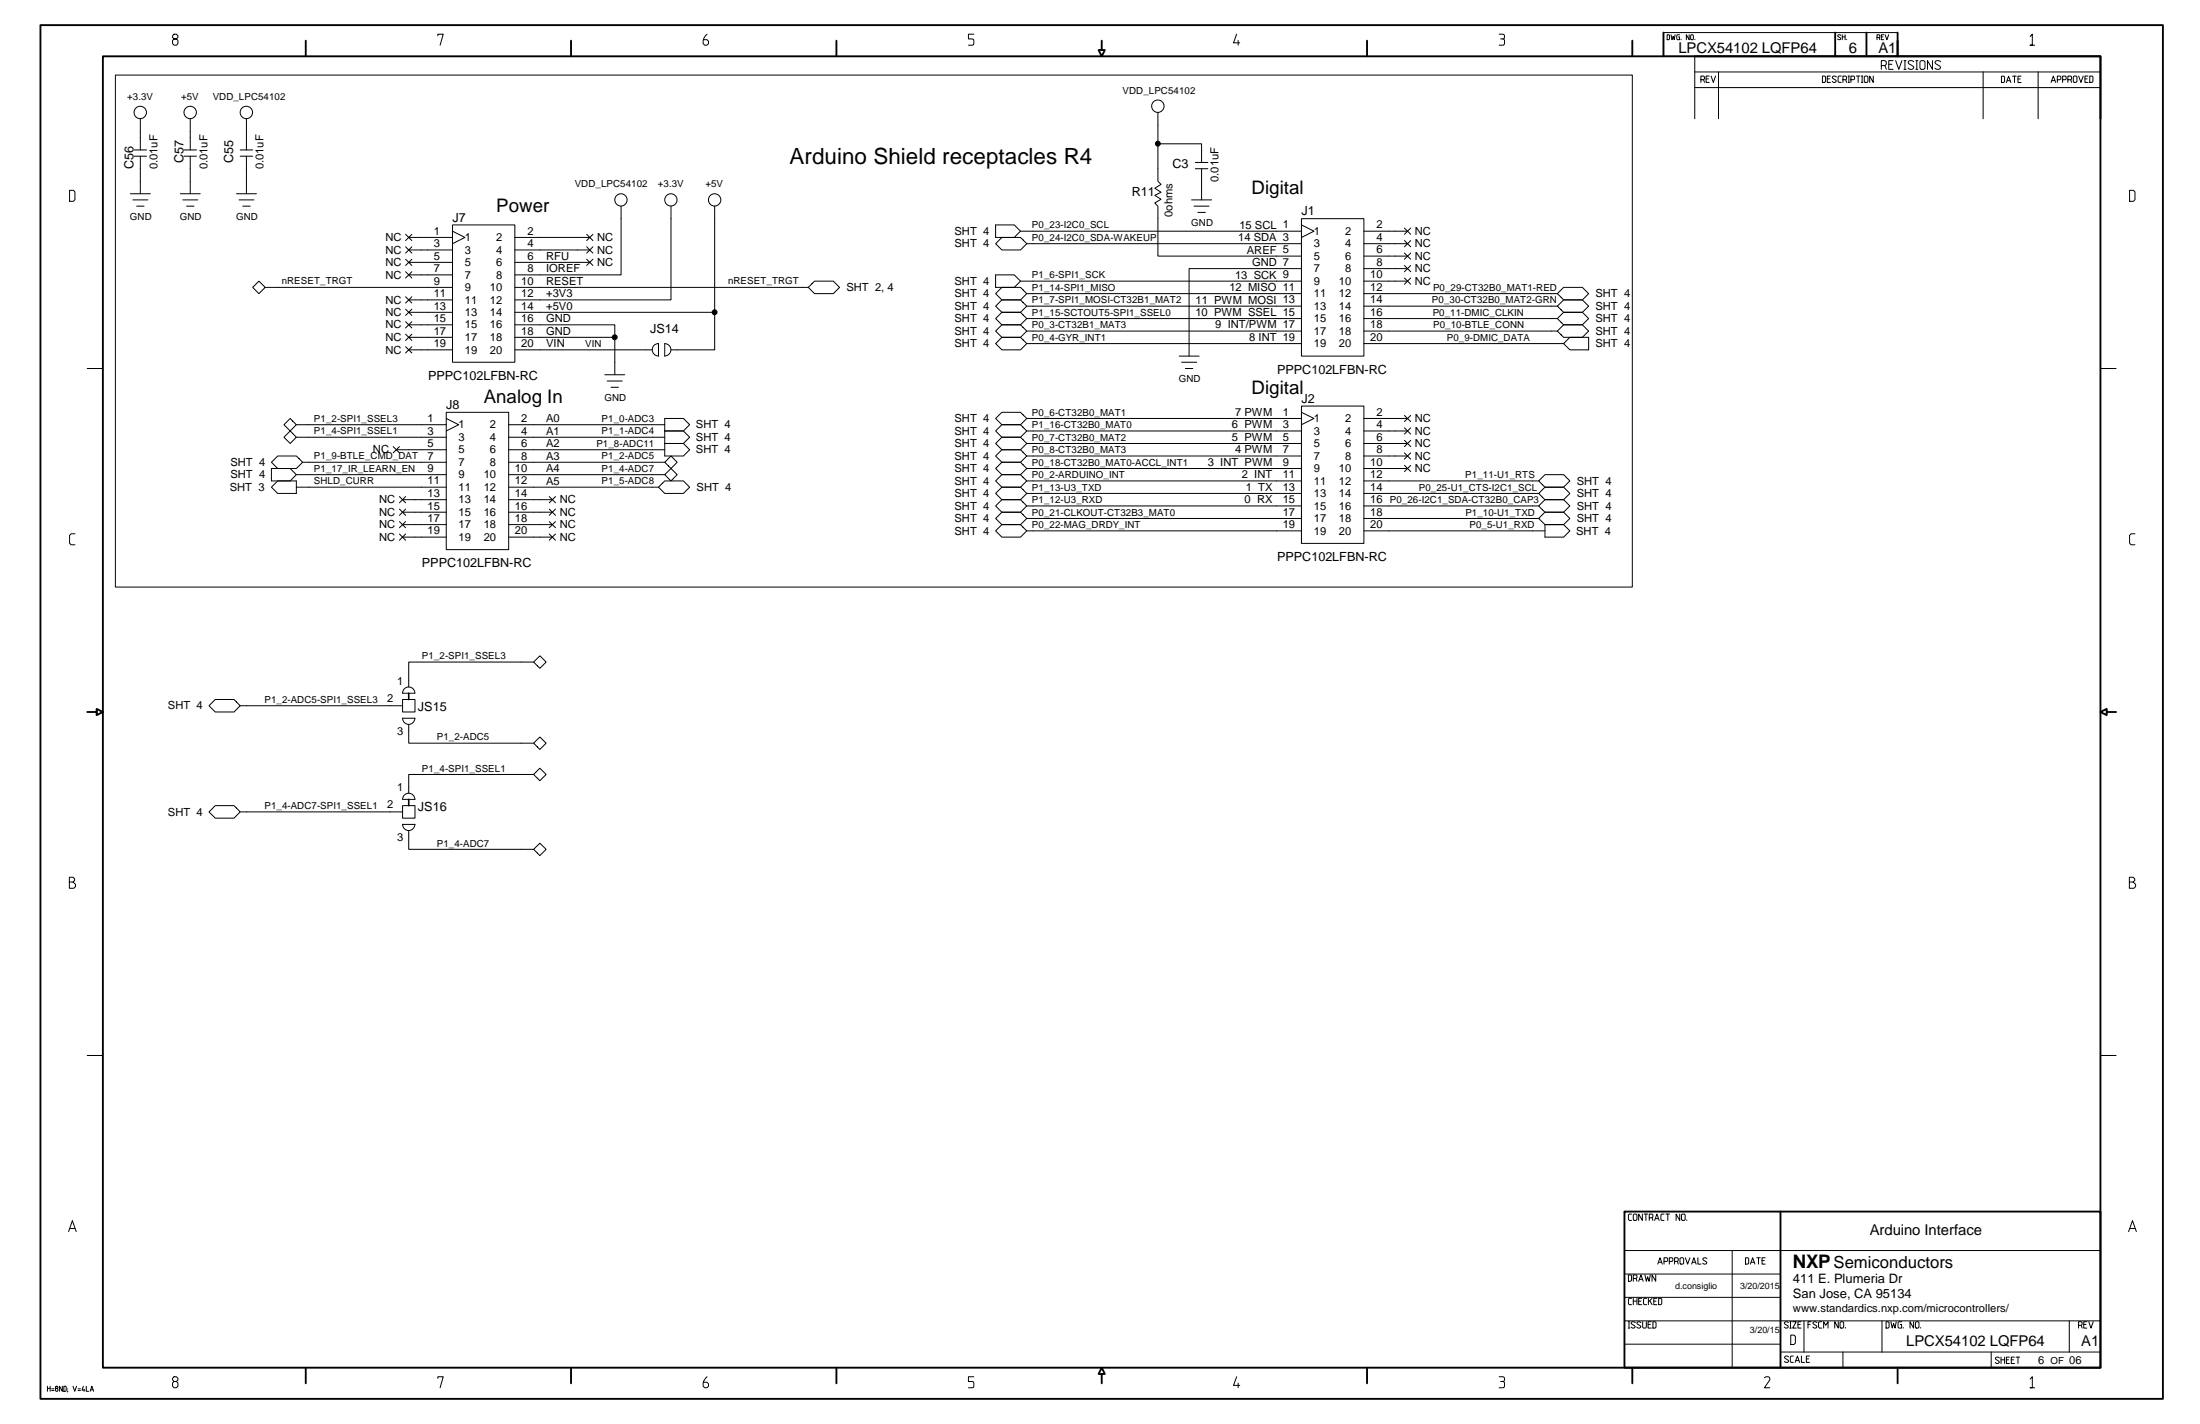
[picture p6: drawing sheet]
<svg xmlns="http://www.w3.org/2000/svg" width="432mm" height="279mm" viewBox="0 0 432 279" stroke-linecap="round" stroke-linejoin="round" font-family="sans-serif">
<g fill="none" stroke="#000" stroke-width=".2">
<path d="M22.6 14.7h297.8v100.5h-297.8zM34.2 6.7l-.3 .3v.3l.3 .3h.4l.3 .3v.7l-.3 .3h-.4l-.3-.3v-.7l.3-.3h.4l.3-.3v-.3l-.3-.3zM85.9 7v-.3h1.1l-.6 2.2M138.8 6.7a1.99 1.99 0 0 0-.8 1.9l.3 .3h.5l.3-.3v-.5l-.3-.3h-.6M191.1 6.7h-1v.9h.7l.3 .3v.9l-1 .1M242.7 6.7l-.6 1.7h1.2M243 7.9v1M294.2 6.7h.8a.55 .55 0 0 1 .2 .9h-.2M294.5 7.6l.7 .1 .1 .9-.3 .3h-.8M327.2 6.8h.4l.1 .2v.6l-.1 .2h-.4zM328 6.8l.2 1 .2-.7 .2 .7 .2-1M329.6 6.8h-.4l-.1 .2v.6l.1 .2h.4v-.6h-.2"/>
<path d="M329.9 7.7v.1M331.5 6.8v1l-.5-1v1M331.9 6.8l.5 .2v.6l-.2 .2h-.3l-.1-.2zM332.6 11v12.3M332.6 17.2h79.7M332.6 14.1h79.7M332.7 7.7v.1M333.8 15.6h.6l.1-.1v-.4l-.1-.2h-.6v1.3M334.4 15.6l.1 .6M334.9 15.5h.4M335.5 14.9h-.6v1.3h.6M335.9 14.9l.4 1.3 .4-1.3"/>
<path d="M337.3 14.1v9.2M357.7 14.9h.4l.2 .2v.9l-.2 .2h-.4zM358.6 15.5h.5M359.3 14.9h-.7v1.3h.7M360.4 15.1a.47 .47 0 0 0-.8 .1l.8 .7-.2 .3-.6-.2M361.3 7l-.2-.2-.4 .1v.3l.6 .4-.2 .2-.4-.2M361.4 14.9h-.5l-.1 .2v.9l.1 .2h.5M361.6 7.2h.5M361.6 6.8v1M361.7 15.6h.6l.1-.1v-.4l-.1-.2h-.6v1.3M362.1 6.8v1M362.3 15.6l.1 .6"/>
<path d="M362.4 7.7v.1M362.7 16.2h.3M362.7 14.9h.3M362.9 14.9v1.3M363.3 15.6h.5l.2-.1v-.4l-.2-.2h-.5v1.3M364.3 14.9h.8M364.7 14.9v1.3M365.3 16.2h.3M365.3 14.9h.3M365.5 14.9v1.3M366.1 14.9h.4l.1 .2v.9l-.1 .2h-.4l-.2-.2v-.9zM367.7 14.9v1.3l-.7-1.3v1.3"/>
<path d="M368.4 7.4l.6-.2-.2-.4h-.4v1M368.8 7.4l.2 .4M369.3 12.9h.7l.2-.3v-.5l-.2-.2h-.7v1.7M369.3 7.2h.3M369.7 6.8h-.4v1h.4M370 12.9l.2 .7M370 6.8l.4 1 .3-1M370.7 12.6h.6M371.6 11.9h-.9v1.7h.9M372.1 11.9l.6 1.7 .6-1.7M372.4 6.4h-45.9v4.6h45.9M373.7 13.6h.4"/>
<path d="M373.7 11.9h.4M373.9 11.9v1.7M375.6 12.1a.67 .67 0 0 0-1.1 .2l.1 .2 .9 .5 .1 .2-.1 .3a.7 .7 0 0 1-1-.1M376 13.6h.4M376 11.9h.4M376.2 11.9v1.7M376.8 12.1l.3-.2h.5l.2 .2v1.3l-.2 .2h-.5l-.3-.2zM379.3 11.9v1.7l-1-1.7v1.7M380.9 12.1a.65 .65 0 0 0-1.1 .2l.1 .2 .9 .5 .1 .2-.1 .3a.7 .7 0 0 1-1-.1M389.2 14.1v9.2M392.8 14.9h.5l.1 .2v.9l-.1 .2h-.5zM393.8 16.2l.4-1.3 .5 1.3"/>
<path d="M394 15.8h.5M395 14.9h.7M395.4 14.9v1.3M396.1 15.5h.4M396.7 14.9h-.6v1.3h.6M398.5 7.2l.4-.5v2.2h-.4h.9M400 14.1v9.2M402.6 16.2l.4-1.3 .5 1.3M402.7 15.8h.6M403.8 15.6h.5l.2-.1v-.4l-.2-.2h-.5v1.3M404.8 15.6h.6l.1-.1v-.4l-.1-.2h-.6v1.3M405.9 15.6h.5l.2-.1v-.4l-.2-.2h-.5v1.3"/>
<path d="M406.4 15.6l.2 .6M407.1 14.9h.4l.1 .2v.9l-.1 .2h-.4l-.2-.2v-.9zM408 14.9l.4 1.3 .5-1.3M409.2 15.5h.5M409.8 14.9h-.6v1.3h.6M410.2 14.9h.4l.2 .2v.9l-.2 .2h-.4zM13.7 37.3h.7l.3 .4v1.5l-.3 .3h-.7zM25.6 38h3.9M26.1 39.2h2.9M26.3 29.4h2.5M26.3 30.6h2.5M27.5 30.6v7.4"/>
<path d="M27.5 23.3v6.1M35.4 38h3.9M35.9 39.2h2.9M36.1 29.4h2.5M36.1 30.6h2.5M37.3 30.6v7.4M37.3 23.3v6.1M46.4 38h3.9M46.9 39.2h2.9M47.1 30.6h2.5M47.1 29.4h2.5M48.4 23.3v6.1"/>
<path d="M48.4 30.6v7.4M227.3 28.2h8.5v3.7M227.3 22.1v13.5l.6 .6-1.2 .7 1.2 .8-1.2 .6 1.2 .8-1.2 .7 .6 .6v9.8h28.1M233.9 39.2h3.9M234.6 33.1h2.5M234.6 31.9h2.5M235.8 33.1v6.1M418 37.3h.7l.3 .4v1.5l-.3 .3h-.7zM26.8 40.4h1.5M36.6 40.4h1.5M47.6 40.4h1.5M49.6 56.4l1.2-1.2 1.2 1.2-1.2 1.2z"/>
<path d="M52 56.4h36.8M79.6 46l1.2 1.2M79.6 48.4l1.2 1.3M79.6 50.9l1.2 1.2M79.6 53.3l1.2 1.2M79.6 58.2l1.2 1.3M80.2 51.5h8.6M80.2 46.6h8.6M80.2 49h8.6M80.2 53.9h8.6M80.2 58.8h8.6M80.8 46l-1.2 1.2"/>
<path d="M80.8 48.4l-1.2 1.3M80.8 50.9l-1.2 1.2M80.8 53.3l-1.2 1.2M80.8 58.2l-1.2 1.3M88.8 44.1h12.2v27h-12.2zM88.8 45.4l2.4 1.2-2.4 1.2M115.1 50.9l1.3 1.2M115.1 48.4l1.3 1.3M115.1 46l1.3 1.2M115.8 51.5h-14.8M115.8 49h-14.8M115.8 46.6h-14.8"/>
<path d="M116.4 50.9l-1.3 1.2M116.4 48.4l-1.3 1.3M116.4 46l-1.3 1.2M121.9 40.4v13.5h-20.9M131.7 40.4v18.4h-30.7M140.3 40.4v28.2h-8.6M158.6 56.4h-57.6M159.9 55.2h3.7l1.2 1.2-1.2 1.2h-3.7l-1.3-1.2zM195.4 44.1h3.7l1.2 1.3-1.2 1.2h-3.7zM195.4 53.9h3.7l1.2 1.3-1.2 1.2h-3.7zM196.6 56.4h3.7l1.2 1.2-1.2 1.2h-3.7l-1.2-1.2zM196.6 58.8h3.7l1.2 1.3-1.2 1.2h-3.7l-1.2-1.2z"/>
<path d="M196.6 46.6h3.7l1.2 1.2-1.2 1.2h-3.7l-1.2-1.2zM200.3 55.2h55.1M200.3 45.4h55.1M201.5 57.6h53.9M201.5 47.8h53.9M234.4 40.4h2.9M235.1 41.7h1.5M255.4 42.9h12.3v27h-12.3zM255.4 44.1l2.5 1.3-2.5 1.2M255.4 52.7h-22v17.2M267.7 57.6h38M275.7 44.7l1.2 1.3"/>
<path d="M275.7 47.2l1.2 1.2M275.7 49.7l1.2 1.2M275.7 52.1l1.2 1.2M275.7 54.5l1.2 1.3M276.3 55.2h-8.6M276.3 45.4h-8.6M276.3 47.8h-8.6M276.3 50.2h-8.6M276.3 52.7h-8.6M276.9 44.7l-1.2 1.3M276.9 47.2l-1.2 1.2M276.9 49.7l-1.2 1.2"/>
<path d="M276.9 52.1l-1.2 1.2M276.9 54.5l-1.2 1.3M306.9 56.4h3.7l1.2 1.2-1.2 1.2h-3.7l-1.2-1.2zM306.9 58.8h3.7l1.2 1.3-1.2 1.2h-3.7l-1.2-1.2zM17.1 72.3h3.1M79.6 60.7l1.2 1.2M79.6 63.1l1.2 1.2M79.6 65.6l1.2 1.2M79.6 68l1.2 1.3M80.2 66.2h8.6M80.2 63.7h8.6M80.2 68.6h8.6"/>
<path d="M80.8 60.7l-1.2 1.2M80.8 63.1l-1.2 1.2M80.8 65.6l-1.2 1.2M80.8 68l-1.2 1.3M88.8 61.3h-8.6M101 63.7h19.7v9.8M101 61.3h39.3M118.7 73.5h3.9M119.2 74.8h2.9M119.9 76h1.5M120.7 66.2h-19.7M128 68.6h-27"/>
<path d="M128.2 67.9l.6-.4 .4-.1v2.5a1.22 1.22 0 0 1-1-2zM130.5 67.4a1.22 1.22 0 0 1 1.2 1.2 1.22 1.22 0 0 1-1.2 1.2zM196.6 63.7h3.7l1.2 1.3-1.2 1.2h-3.7l-1.2-1.2zM196.6 66.2h3.7l1.2 1.2-1.2 1.2h-3.7l-1.2-1.2zM196.6 61.3h3.7l1.2 1.2-1.2 1.2h-3.7l-1.2-1.2zM201.5 60.1h53.9M201.5 62.5h53.9M201.5 65h53.9M201.5 67.4h53.9M231.4 69.9h4M231.9 71.1h3M232.6 72.3h1.5"/>
<path d="M255.4 79.7h12.3v26.9h-12.3zM267.7 60.1h38M305.7 62.5h-38M305.7 65h-38M306.9 67.4l1.2-1.2h3.7v2.4h-3.7zM306.9 61.3h3.7l1.2 1.2-1.2 1.2h-3.7l-1.2-1.2zM306.9 63.7h3.7l1.2 1.3-1.2 1.2h-3.7l-1.2-1.2zM306.9 67.4h-39.2M412.3 72.3h3M53.3 91.9h3.7l1.2 1.2-1.2 1.3h-3.7zM53.3 90.7l1.2-1.2h3.7l1.2 1.2-1.2 1.2h-3.7zM54.5 94.4h3.7v2.4h-3.7l-1.2-1.2z"/>
<path d="M55.7 83.3l1.3-1.2 1.2 1.2-1.2 1.3zM55.7 85.8l1.3-1.2 1.2 1.2-1.2 1.2zM77.2 87.6l1.2 1.3M78.4 99.9l1.2 1.2M78.4 97.4l1.2 1.3M78.4 87.6l-1.2 1.3M79 98h8.6M79.6 99.9l-1.2 1.2M79.6 97.4l-1.2 1.3M87.6 80.9h12.2v26.9h-12.2zM87.6 82.1l2.4 1.2-2.4 1.3M87.6 95.6h-29.4"/>
<path d="M87.6 88.2h-9.8M87.6 93.1h-29.4M87.6 83.3h-29.4M87.6 85.8h-29.4M87.6 90.7h-28.2M99.8 88.2h30.7M99.8 83.3h30.7M99.8 85.8h30.7M99.8 95.6h29.4M99.8 98h8.6M107.8 99.9l1.2 1.2M107.8 97.4l1.2 1.3"/>
<path d="M109 99.9l-1.2 1.2M109 97.4l-1.2 1.3M130.5 94.4h3.6l1.3 1.2-1.3 1.2h-3.6l-1.3-1.2zM130.5 82.1h3.6l1.3 1.2-1.3 1.3h-3.6h3.6l1.3 1.2-1.3 1.2h-3.6h3.6l1.3 1.2-1.3 1.3h-3.6zM130.5 93.1h-30.7M130.5 90.7h-30.7M130.5 93.1l1.2-1.2 1.2 1.2-1.2 1.3zM131.7 89.5l1.2 1.2-1.2 1.2-1.2-1.2zM195.4 82.1l1.2-1.2h3.7l1.2 1.2-1.2 1.2h-3.7zM196.6 85.8h3.7l1.2 1.2-1.2 1.2h-3.7l-1.2-1.2zM196.6 83.3h3.7l1.2 1.3-1.2 1.2h-3.7l-1.2-1.2zM196.6 88.2h3.7l1.2 1.3-1.2 1.2h-3.7l-1.2-1.2z"/>
<path d="M196.6 93.1h3.7l1.2 1.3-1.2 1.2h-3.7l-1.2-1.2zM196.6 90.7h3.7l1.2 1.2-1.2 1.2h-3.7l-1.2-1.2zM196.6 98h3.7l1.2 1.3-1.2 1.2h-3.7l-1.2-1.2zM196.6 95.6h3.7l1.2 1.2-1.2 1.2h-3.7l-1.2-1.2zM201.5 94.4h53.9M201.5 96.8h53.9M201.5 99.3h53.9M255.4 80.9l2.5 1.2-2.5 1.2M255.4 91.9h-53.9M255.4 84.6h-53.9M255.4 87h-53.9M255.4 82.1h-53.9"/>
<path d="M255.4 89.5h-53.9M267.7 91.9h8.6M267.7 84.6h8.6M267.7 87h8.6M267.7 82.1h8.6M267.7 89.5h8.6M267.7 94.4h34.3M267.7 96.8h34.3M267.7 99.3h34.3M275.7 83.9l1.2 1.3M275.7 86.4l1.2 1.2M275.7 88.9l1.2 1.2"/>
<path d="M275.7 91.3l1.2 1.2M275.7 81.5l1.2 1.2M276.9 83.9l-1.2 1.3M276.9 86.4l-1.2 1.2M276.9 88.9l-1.2 1.2M276.9 91.3l-1.2 1.2M276.9 81.5l-1.2 1.2M302 96.8l1.2-1.2h3.7l1.2 1.2-1.2 1.2h-3.7zM302 99.3l1.2-1.3h3.7l1.2 1.3-1.2 1.2h-3.7zM302 94.4l1.2-1.3h3.7l1.2 1.3-1.2 1.2h-3.7zM14.7 104.7h-.8l-.2 .4v1.5l.2 .3h.8M78.4 102.3l1.2 1.2"/>
<path d="M78.4 104.8l1.2 1.2M79 100.5h8.6M79 102.9h8.6M79 105.4h8.6M79.6 102.3l-1.2 1.2M79.6 104.8l-1.2 1.2M99.8 100.5h8.6M99.8 102.9h8.6M99.8 105.4h8.6M107.8 102.3l1.2 1.2M107.8 104.8l1.2 1.2M109 102.3l-1.2 1.2"/>
<path d="M109 104.8l-1.2 1.2M196.6 100.5h3.7l1.2 1.2-1.2 1.2h-3.7l-1.2-1.2zM196.6 102.9h3.7l1.2 1.3-1.2 1.2h-3.7l-1.2-1.2zM255.4 101.7h-53.9M255.4 104.2h-53.9M267.7 101.7h34.3M267.7 104.2h35.5M302.7 101l.5-.5h3.7l1.2 1.2-1.2 1.2h-3.7l-1.2-1.2zM303.2 102.9h3.7l1.2 1.3-1.2 1.2h-3.7zM419 104.7h-.7l-.3 .4v1.5l.3 .3h.7M41 138.5l1.2-1.3h3.7l1.2 1.3-1.2 1.2h-3.7zM47.1 138.5h31.9"/>
<path d="M79 137.2h2.4v2.5h-2.4zM81.4 136a1.21 1.21 0 0 0-1.2-1.2 1.21 1.21 0 0 0-1.2 1.2h2.4M104.7 129.9h-24.5v4.9M106 128.7l1.2 1.2-1.2 1.2-1.3-1.2zM41 159.3l1.2-1.2h3.7l1.2 1.2-1.2 1.2h-3.7zM47.1 159.3h31.9M79 158.1h2.4v2.4h-2.4zM80.2 142.2v3.6h24.5M81.4 156.8a1.21 1.21 0 0 0-1.2-1.2 1.21 1.21 0 0 0-1.2 1.2h2.4M81.4 140.9a1.21 1.21 0 0 1-1.2 1.2 1.21 1.21 0 0 1-1.2-1.2h2.4M104.7 152h-24.5v3.6M104.7 145.8l1.3-1.2 1.2 1.2-1.2 1.2z"/>
<path d="M106 150.7l1.2 1.3-1.2 1.2-1.3-1.2zM13.6 173.1h.8l.2-.4v-.3l-.2-.3h-.8v2.2h.9l.3-.4v-.4l-.4-.4M79 161.8h2.4M79 161.7a1.21 1.21 0 0 0 1.2 1.3 1.21 1.21 0 0 0 1.2-1.3M80.2 163v3.6h24.5M104.7 166.6l1.3-1.2 1.2 1.2-1.2 1.3zM417.9 173.1h.8l.3-.4v-.3l-.3-.3h-.8v2.2h.9l.4-.4v-.4l-.5-.4M17.1 207.1h3.1M412.3 207.1h3M320.2 238.2h-.4l-.2 .2v.9l.2 .2h.4M320.7 238.2h.4l.2 .2v.9l-.2 .2h-.4l-.1-.2v-.9zM322.3 238.2v1.3l-.7-1.3v1.3"/>
<path d="M322.7 238.2h.7M323 238.2v1.3M323.7 238.9h.6l.1-.2v-.3l-.1-.2h-.6v1.3M324.3 238.9l.1 .6M324.8 239.5l.4-1.3 .4 1.3M324.9 239.1h.6M326.6 238.2h-.4l-.2 .2v.9l.2 .2h.4M327 238.2h.7M327.3 238.2v1.3M329.7 238.2v1.3l-.7-1.3v1.3M330.2 238.2h.4l.2 .2v.9l-.2 .2h-.4l-.2-.2v-.9zM331.1 239.4v.1"/>
<path d="M13.5 241.7l.7-2.2 .8 2.2M13.7 241h1M318.8 245.4h93.5M318.8 254.6h30.7M318.8 250h30.7M318.8 259.2h93.5M319.6 259.3h.3M319.6 250.1h.5l.1 .2v.9l-.1 .2h-.5zM319.7 259.3v1.3M320.2 254.7h-.4l-.2 .2v.9l.2 .2h.4M320.6 250.8h.5l.2-.1v-.4l-.2-.2h-.5v1.3M320.6 254.7v1.3"/>
<path d="M320.6 255.3h.7M321 259.5a.49 .49 0 0 0-.9 .1l.7 .5 .2 .2-.2 .2a.49 .49 0 0 1-.7-.1M321.1 250.8l.2 .6M321.3 254.7v1.3M321.6 251.4l.5-1.3 .4 1.3M321.6 255.3h.5M321.8 251h.5M322.1 259.5a.47 .47 0 0 0-.8 .1l.8 .7-.3 .3-.5-.2M322.2 254.7h-.6v1.3h.6M322.4 259.3v1.1l.2 .2h.4l.1-.2v-1.1M322.9 250.1l.2 1.3 .3-.9 .3 .9 .2-1.3M323.2 254.7h-.5l-.1 .2v.9l.1 .2h.5"/>
<path d="M323.5 259.9h.4M323.5 254.7v1.3M323.8 255.2l.5 .8M324.1 259.3h-.6v1.3h.6M324.3 254.7l-.8 .8M324.4 259.3h.5l.1 .2v.9l-.1 .2h-.5zM324.6 255.3h.4M325 250.1v1.3l-.7-1.3v1.3M325.2 254.7h-.6v1.3h.6M325.4 248l.4-1.2 .5 1.2M325.5 247.7h.6M325.5 254.7h.5l.2 .2v.9l-.2 .2h-.5z"/>
<path d="M326.6 247.5h.6l.1-.2v-.3l-.1-.2h-.6v1.2M327.6 247.5h.6l.1-.2v-.3l-.1-.2h-.6v1.2M328.7 247.5h.5l.2-.2v-.3l-.2-.2h-.5v1.2M329.2 247.5l.2 .5M329.9 246.8h.4l.2 .2v.8l-.2 .2h-.4l-.2-.2v-.8zM330.8 246.8l.4 1.2 .5-1.2M332 248l.5-1.2 .4 1.2M332.2 247.7h.5M333.2 246.8v1.2h.7M335 247a.47 .47 0 0 0-.8 .1l.8 .7a.45 .45 0 0 1-.4 .3 .45 .45 0 0 1-.4-.3M340 245.4v23M342.6 246.8h.4l.2 .2v.8l-.2 .2h-.4z"/>
<path d="M343.6 248l.4-1.2 .4 1.2M343.7 247.7h.6M344.8 246.8h.7M345.1 246.8v1.2M345.8 247.3h.5M346.5 246.8h-.7v1.2h.7M351 259.5a.47 .47 0 0 0-.8 .1l.7 .5v.4a.49 .49 0 0 1-.7-.1M351.3 259.3h.3M351.4 259.3v1.3M351.9 259.3h.7l-.7 1.3h.7M352.9 259.9h.4M353.5 259.3h-.6v1.3h.6"/>
<path d="M354.1 259.2v6.1M354.9 259.9h.4M355.5 259.3h-.6v1.3M356.6 259.5a.47 .47 0 0 0-.8 .1l.7 .5v.4a.49 .49 0 0 1-.7-.1M357.5 259.3h-.4l-.2 .2v.9l.2 .2h.4M360.8 259.3v1.3l-.7-1.3v1.3M361.1 259.5l.2-.2h.4l.2 .2v.9l-.2 .2h-.4l-.2-.2zM369.4 259.2v6.1M370.2 259.3h.4l.2 .2v.9l-.2 .2h-.4zM371.1 259.3l.3 1.3 .3-.9 .2 .9 .3-1.3M373.2 259.3h-.5l-.2 .2v.9l.2 .2h.5v-.7h-.2M375.6 259.3v1.3l-.7-1.3v1.3"/>
<path d="M376.1 259.3h.4l.1 .2v.9l-.1 .2h-.4l-.2-.2v-.9zM406.1 259.2v6.1M409 259.9h.4M409.6 259.3h-.6v1.3h.6M410 259.3l.4 1.3 .4-1.3M417.8 241.7l.7-2.2 .8 2.2M418.1 241h.9M9.3 272v1M9.3 272.4h.5M9.8 272v1M10.1 272.8h.5M10.1 272.5h.5"/>
<path d="M11 272l-.1 .3 .5 .3-.2 .4-.3-.2v-.2l.5-.3-.2-.3zM12.2 272v1l-.5-1v1M12.5 272h.4l.1 .1v.7l-.1 .2h-.4zM13.3 272.9l-.1 .2M13.3 272.5v.1M14.3 272l.4 1 .3-1M15.3 272.8h.5M15.3 272.5h.5M16.4 272l-.3 .8h.5M16.5 272.6v.4M16.9 272v1h.5M17.7 273l.3-1 .4 1"/>
<path d="M17.8 272.7h.4M34.2 270.1l-.3 .3v.3l.3 .4h.4l.3 .3v.6l-.3 .3h-.4l-.3-.3v-.6l.3-.3h.4l.3-.4v-.3l-.3-.3zM85.9 270.4v-.3h1.1l-.6 2.2M138.8 270.1a1.99 1.99 0 0 0-.8 1.9l.3 .3h.5l.3-.3v-.5l-.3-.3h-.6M191.1 270.1h-1v1h.7l.3 .3v.8l-1 .1M242.7 270.1l-.6 1.7h1.2M243 271.4v.9M294.2 270.1h.8a.55 .55 0 0 1 .2 .9l-.2 .1M294.5 271.1l.7 .1 .1 .8-.3 .3h-.8M318.8 263.7h30.7M319.6 260.6h.3M346.3 270.3l.3-.2h.5l.3 .3v.3l-1.1 1.6h1.1"/>
<path d="M349.5 265.3h62.8M351 266.2a.47 .47 0 0 0-.8 .1l.8 .6v.3a.51 .51 0 0 1-.8-.1M351.3 260.6h.3M351.5 262h.6l.3 .2v1.3l-.3 .3h-.6zM352 266.1h-.4l-.2 .1v.9l.2 .2h.4M352.3 267.3l.5-1.2 .4 1.2M352.5 267h.5M353.6 266.1v1.2h.6M354.5 266.6h.5M355.2 266.1h-.7v1.2h.7M357.9 260.6v-1.3l.5 .7 .4-.7v1.3M361.7 265.3v3.1"/>
<path d="M362.2 260.5v.1M373.6 260.5v.1M377 260.5v.1M390.8 265.3v3.1M392.4 266.4l-.2-.1-.5 .1v.3l.7 .6-.2 .2h-.3l-.3-.2M392.7 266.3v1.2M392.7 266.8h.7M393.4 266.3v1.2M393.8 266.8h.4M394.4 266.3h-.6v1.2h.6M394.8 266.8h.4M395.4 266.3h-.6v1.2h.6"/>
<path d="M395.7 266.3h.7M396.1 266.3v1.2M398.5 270.6l.4-.5v2.2h-.4h.9M408 260h.5l.2-.1v-.4l-.2-.2h-.5v1.3M408.5 260l.2 .6"/>
<circle cx="27.5" cy="22.1" r="1.22"/>
<circle cx="37.3" cy="22.1" r="1.22"/>
<circle cx="48.4" cy="22.1" r="1.22"/>
<circle cx="121.9" cy="39.2" r="1.21"/>
<circle cx="131.7" cy="39.2" r="1.21"/>
<circle cx="140.3" cy="39.2" r="1.21"/>
<circle cx="227.3" cy="20.8" r="1.22"/>
</g>
<g fill="#000" stroke="#000" stroke-width=".2">
<circle cx="227.2" cy="28.2" r=".48"/>
<circle cx="120.7" cy="66.2" r=".48"/>
<circle cx="140.3" cy="61.3" r=".48"/>
</g>
<g fill="none" stroke="#000" stroke-width=".37">
<path d="M7.9 4.9h416.6v269.6h-416.6zM20.2 11h392.1v257.4h-392.1zM60 8v3M112.1 8v3M164.2 8v3M216.2 8v1.8h-.6l.6 1.2 .7-1.2h-.7M268.3 8v3M320.4 8v3M326.5 6.4v4.6M332.6 11h79.7v12.3M360.2 6.4v4.6M366.3 6.4v4.6"/>
<path d="M372.4 6.4v4.6M17.1 139.7h1.9v.6l1.2-.6-1.2-.6v.6M413.5 139.7v.6l-1.2-.6 1.2-.6v.6h1.8M318.8 237.7h93.5v30.7h-93.5zM349.5 237.7v30.7M60 268.4v3M112.1 268.4v3M164.2 268.4v3M216.2 269.6h-.6l.6-1.2 .7 1.2h-.7v1.8M268.3 268.4v3M320.4 268.4v3M372.4 268.4v3"/>
</g>
<path d="M80.2 136v1.2M80.2 156.8v1.3" fill="none" stroke="#000" stroke-width=".32"/>
<text font-size="4.4" x="155" y="32.2">Arduino Shield receptacles R4</text>
<g font-size="3.7">
<text x="97.4" y="41.7">Power</text>
<text x="245.6" y="38">Digital</text>
<text x="245.6" y="77.2">Digital</text>
<text x="94.9" y="79">Analog In</text>
<text x="351.9" y="248.7">NXP</text>
</g>
<text font-size="3.3" x="359.9" y="248.7">Semiconductors</text>
<g font-size="2.9">
<text x="329.4" y="10.5">LPCX54102 LQFP64</text>
<text x="362.9" y="10.5">6</text>
<text x="368.7" y="10.5">A1</text>
<text x="367" y="242.3">Arduino Interface</text>
<text x="374.1" y="264.1">LPCX54102 LQFP64</text>
<text x="408.5" y="264.1">A1</text>
</g>
<g font-size="2.5">
<text x="26.2" y="33.2" transform="rotate(-90 26.2 33.2)">C56</text>
<text x="36" y="32" transform="rotate(-90 36 32)">C57</text>
<text x="45.8" y="32" transform="rotate(-90 45.8 32)">C55</text>
<text x="230.1" y="32.9">C3</text>
<text x="222.1" y="38.4">R11</text>
<text x="88.8" y="43.5">J7</text>
<text x="255.4" y="42.3">J1</text>
<text x="127.6" y="65.3">JS14</text>
<text x="84" y="74.5">PPPC102LFBN-RC</text>
<text x="250.7" y="73.3">PPPC102LFBN-RC</text>
<text x="87.6" y="80.2">J8</text>
<text x="255.4" y="79">J2</text>
<text x="82.8" y="111.3">PPPC102LFBN-RC</text>
<text x="250.7" y="110.1">PPPC102LFBN-RC</text>
<text x="82" y="139.6">JS15</text>
<text x="82" y="159.2">JS16</text>
<text x="351.9" y="251.7">411 E. Plumeria Dr</text>
<text x="351.9" y="254.7">San Jose, CA 95134</text>
</g>
<g font-size="2.2">
<text x="30.9" y="33.3" transform="rotate(-90 30.9 33.3)">0.01uF</text>
<text x="40.7" y="33.3" transform="rotate(-90 40.7 33.3)">0.01uF</text>
<text x="51.7" y="33.3" transform="rotate(-90 51.7 33.3)">0.01uF</text>
<text x="239.2" y="35.7" transform="rotate(-90 239.2 35.7)">0.01uF</text>
<text x="75.6" y="47.3">NC</text>
<text x="85.1" y="46.1">1</text>
<text x="91.2" y="47.3">1</text>
<text x="97.4" y="47.3">2</text>
<text x="103.5" y="46.1">2</text>
<text x="117.2" y="47.3">NC</text>
<text x="187.3" y="46.1">SHT 4</text>
<text x="230.1" y="42.5" transform="rotate(-90 230.1 42.5)">0ohms</text>
<text x="243" y="47.3">14 SDA 3</text>
<text x="243.2" y="44.9">15 SCL 1</text>
<text x="257.9" y="46.1">1</text>
<text x="264" y="46.1">2</text>
<text x="270.1" y="44.8">2</text>
<text x="270.1" y="47.3">4</text>
<text x="277.7" y="46.1">NC</text>
<text x="75.6" y="49.8">NC</text>
<text x="75.6" y="52.2">NC</text>
<text x="85.1" y="48.5">3</text>
<text x="85.1" y="50.9">5</text>
<text x="85.1" y="53.4">7</text>
<text x="91.2" y="49.8">3</text>
<text x="91.2" y="52.2">5</text>
<text x="97.4" y="49.8">4</text>
<text x="97.4" y="52.2">6</text>
<text x="103.5" y="48.5">4</text>
<text x="103.5" y="50.9">6</text>
<text x="103.5" y="53.4">8</text>
<text x="107.2" y="53.4">IOREF</text>
<text x="107.2" y="51">RFU</text>
<text x="117.2" y="52.2">NC</text>
<text x="117.2" y="49.8">NC</text>
<text x="187.3" y="48.5">SHT 4</text>
<text x="244.7" y="49.8">AREF 5</text>
<text x="245.7" y="52.2">GND 7</text>
<text x="257.9" y="48.5">3</text>
<text x="257.9" y="51">5</text>
<text x="257.9" y="53.4">7</text>
<text x="264" y="48.5">4</text>
<text x="264" y="51">6</text>
<text x="264" y="53.4">8</text>
<text x="270.1" y="49.7">6</text>
<text x="270.1" y="52.2">8</text>
<text x="277.7" y="48.5">NC</text>
<text x="277.7" y="51">NC</text>
<text x="277.7" y="53.4">NC</text>
<text x="75.6" y="54.7">NC</text>
<text x="75.6" y="59.6">NC</text>
<text x="85.1" y="55.9">9</text>
<text x="85.1" y="58.3">11</text>
<text x="91.2" y="57.1">9</text>
<text x="91.2" y="59.6">11</text>
<text x="91.2" y="54.7">7</text>
<text x="96.2" y="57.1">10</text>
<text x="96.2" y="59.6">12</text>
<text x="97.4" y="54.7">8</text>
<text x="102.3" y="58.3">12</text>
<text x="102.3" y="55.9">10</text>
<text x="107.2" y="58.3">+3V3</text>
<text x="107.2" y="55.9">RESET</text>
<text x="166.1" y="57.1">SHT 2, 4</text>
<text x="187.3" y="58.3">SHT 4</text>
<text x="187.3" y="55.9">SHT 4</text>
<text x="234.6" y="59.6">11 PWM MOSI 13</text>
<text x="241.3" y="57.1">12 MISO 11</text>
<text x="242.4" y="54.7">13 SCK 9</text>
<text x="257.9" y="55.9">9</text>
<text x="257.9" y="58.3">11</text>
<text x="262.8" y="55.9">10</text>
<text x="262.8" y="58.3">12</text>
<text x="268.9" y="57.1">12</text>
<text x="268.9" y="59.5">14</text>
<text x="268.9" y="54.6">10</text>
<text x="277.7" y="55.9">NC</text>
<text x="313.1" y="58.3">SHT 4</text>
<text x="75.6" y="62">NC</text>
<text x="75.6" y="64.5">NC</text>
<text x="85.1" y="60.7">13</text>
<text x="85.1" y="63.2">15</text>
<text x="85.1" y="65.7">17</text>
<text x="91.2" y="62">13</text>
<text x="91.2" y="64.5">15</text>
<text x="96.2" y="62">14</text>
<text x="96.2" y="64.5">16</text>
<text x="102.3" y="60.7">14</text>
<text x="102.3" y="63.2">16</text>
<text x="102.3" y="65.7">18</text>
<text x="107.2" y="65.7">GND</text>
<text x="107.2" y="63.2">GND</text>
<text x="107.2" y="60.8">+5V0</text>
<text x="187.3" y="60.8">SHT 4</text>
<text x="187.3" y="65.7">SHT 4</text>
<text x="187.3" y="63.2">SHT 4</text>
<text x="234.6" y="62">10 PWM SSEL 15</text>
<text x="238.5" y="64.5">9 INT/PWM 17</text>
<text x="257.9" y="60.8">13</text>
<text x="257.9" y="63.2">15</text>
<text x="257.9" y="65.7">17</text>
<text x="262.8" y="60.8">14</text>
<text x="262.8" y="63.2">16</text>
<text x="262.8" y="65.7">18</text>
<text x="268.9" y="62">16</text>
<text x="268.9" y="64.4">18</text>
<text x="313.1" y="63.2">SHT 4</text>
<text x="313.1" y="65.7">SHT 4</text>
<text x="313.1" y="60.8">SHT 4</text>
<text x="75.6" y="66.9">NC</text>
<text x="75.6" y="69.4">NC</text>
<text x="85.1" y="68.1">19</text>
<text x="91.2" y="66.9">17</text>
<text x="91.2" y="69.4">19</text>
<text x="96.2" y="66.9">18</text>
<text x="96.2" y="69.4">20</text>
<text x="102.3" y="68.1">20</text>
<text x="107.2" y="68.1">VIN</text>
<text x="187.3" y="68.1">SHT 4</text>
<text x="245.2" y="66.9">8 INT 19</text>
<text x="257.9" y="68.1">19</text>
<text x="262.8" y="68.1">20</text>
<text x="268.9" y="66.9">20</text>
<text x="313.1" y="68.1">SHT 4</text>
<text x="83.9" y="82.8">1</text>
<text x="102.3" y="82.8">2</text>
<text x="107.2" y="82.8">A0</text>
<text x="187.3" y="82.8">SHT 4</text>
<text x="242.4" y="81.6">7 PWM</text>
<text x="251.8" y="81.6">1</text>
<text x="257.9" y="82.8">1</text>
<text x="264" y="82.8">2</text>
<text x="270.1" y="81.6">2</text>
<text x="277.7" y="82.8">NC</text>
<text x="73.2" y="89">NC</text>
<text x="83.9" y="85.3">3</text>
<text x="83.9" y="87.7">5</text>
<text x="90" y="84.1">1</text>
<text x="90" y="86.5">3</text>
<text x="90" y="89">5</text>
<text x="96.2" y="84.1">2</text>
<text x="96.2" y="86.5">4</text>
<text x="96.2" y="89">6</text>
<text x="102.3" y="85.3">4</text>
<text x="102.3" y="87.7">6</text>
<text x="107.2" y="87.7">A2</text>
<text x="107.2" y="85.3">A1</text>
<text x="136.6" y="89">SHT 4</text>
<text x="136.6" y="84.1">SHT 4</text>
<text x="136.6" y="86.5">SHT 4</text>
<text x="187.3" y="87.7">SHT 4</text>
<text x="187.3" y="85.3">SHT 4</text>
<text x="241.8" y="84.1">6 PWM</text>
<text x="241.8" y="86.5">5 PWM</text>
<text x="242.4" y="89">4 PWM</text>
<text x="251.8" y="84">3</text>
<text x="251.8" y="86.5">5</text>
<text x="251.8" y="88.9">7</text>
<text x="257.9" y="85.3">3</text>
<text x="257.9" y="87.7">5</text>
<text x="264" y="85.3">4</text>
<text x="264" y="87.7">6</text>
<text x="270.1" y="84">4</text>
<text x="270.1" y="86.5">6</text>
<text x="270.1" y="88.9">8</text>
<text x="277.7" y="85.3">NC</text>
<text x="277.7" y="87.7">NC</text>
<text x="45.2" y="91.4">SHT 4</text>
<text x="45.2" y="93.9">SHT 4</text>
<text x="83.9" y="90.2">7</text>
<text x="83.9" y="92.6">9</text>
<text x="83.9" y="95.1">11</text>
<text x="90" y="93.9">9</text>
<text x="90" y="91.4">7</text>
<text x="94.9" y="93.9">10</text>
<text x="96.2" y="91.4">8</text>
<text x="101" y="95.1">12</text>
<text x="101" y="92.6">10</text>
<text x="102.3" y="90.2">8</text>
<text x="107.2" y="95.1">A5</text>
<text x="107.2" y="92.6">A4</text>
<text x="107.2" y="90.2">A3</text>
<text x="187.3" y="90.2">SHT 4</text>
<text x="187.3" y="95.1">SHT 4</text>
<text x="187.3" y="92.6">SHT 4</text>
<text x="237" y="91.4">3 INT PWM</text>
<text x="243.7" y="93.9">2 INT</text>
<text x="251.8" y="91.4">9</text>
<text x="251.8" y="93.8">11</text>
<text x="257.9" y="92.6">9</text>
<text x="257.9" y="95.1">11</text>
<text x="257.9" y="90.2">7</text>
<text x="262.8" y="92.6">10</text>
<text x="262.8" y="95.1">12</text>
<text x="264" y="90.2">8</text>
<text x="268.9" y="93.8">12</text>
<text x="268.9" y="91.4">10</text>
<text x="277.7" y="90.2">NC</text>
<text x="277.7" y="92.6">NC</text>
<text x="309.5" y="95.1">SHT 4</text>
<text x="45.1" y="96.3">SHT 3</text>
<text x="74.4" y="101.2">NC</text>
<text x="74.4" y="98.8">NC</text>
<text x="83.9" y="97.5">13</text>
<text x="83.9" y="100">15</text>
<text x="90" y="96.3">11</text>
<text x="90" y="98.8">13</text>
<text x="90" y="101.2">15</text>
<text x="94.9" y="96.3">12</text>
<text x="94.9" y="98.8">14</text>
<text x="94.9" y="101.2">16</text>
<text x="101" y="97.5">14</text>
<text x="101" y="100">16</text>
<text x="109.9" y="101.2">NC</text>
<text x="109.9" y="98.8">NC</text>
<text x="136.7" y="96.3">SHT 4</text>
<text x="187.3" y="100">SHT 4</text>
<text x="187.3" y="97.5">SHT 4</text>
<text x="244.3" y="98.8">0 RX</text>
<text x="244.5" y="96.3">1 TX</text>
<text x="251.8" y="96.3">13</text>
<text x="251.8" y="98.7">15</text>
<text x="251.8" y="101.2">17</text>
<text x="257.9" y="97.5">13</text>
<text x="257.9" y="100">15</text>
<text x="262.8" y="97.5">14</text>
<text x="262.8" y="100">16</text>
<text x="268.9" y="96.3">14</text>
<text x="268.9" y="98.7">16</text>
<text x="268.9" y="101.2">18</text>
<text x="309.5" y="97.5">SHT 4</text>
<text x="309.5" y="100">SHT 4</text>
<text x="74.4" y="103.7">NC</text>
<text x="74.4" y="106.1">NC</text>
<text x="83.9" y="102.4">17</text>
<text x="83.9" y="104.9">19</text>
<text x="90" y="103.7">17</text>
<text x="90" y="106.1">19</text>
<text x="94.9" y="103.7">18</text>
<text x="94.9" y="106.1">20</text>
<text x="101" y="102.4">18</text>
<text x="101" y="104.9">20</text>
<text x="109.9" y="103.7">NC</text>
<text x="109.9" y="106.1">NC</text>
<text x="187.3" y="102.4">SHT 4</text>
<text x="187.3" y="104.9">SHT 4</text>
<text x="251.8" y="103.6">19</text>
<text x="257.9" y="102.4">17</text>
<text x="257.9" y="104.9">19</text>
<text x="262.8" y="102.4">18</text>
<text x="262.8" y="104.9">20</text>
<text x="268.9" y="103.6">20</text>
<text x="309.4" y="104.9">SHT 4</text>
<text x="309.5" y="102.4">SHT 4</text>
<text x="76" y="137.8">2</text>
<text x="78" y="134.3">1</text>
<text x="33" y="139.2">SHT 4</text>
<text x="78" y="144.1">3</text>
<text x="78" y="155.2">1</text>
<text x="33" y="160">SHT 4</text>
<text x="76" y="158.6">2</text>
<text x="78" y="165">3</text>
<text x="351.9" y="257.4">www.standardics.nxp.com/microcontrollers/</text>
<text x="400" y="267.7">6</text>
<text x="406.1" y="267.7">06</text>
</g>
<g font-size="1.9">
<text x="25" y="19.6">+3.3V</text>
<text x="35.5" y="19.6">+5V</text>
<text x="41.7" y="19.6">VDD_LPC54102</text>
<text x="220.3" y="18.4">VDD_LPC54102</text>
<text x="112.8" y="36.8">VDD_LPC54102</text>
<text x="129.1" y="36.8">+3.3V</text>
<text x="138.5" y="36.8">+5V</text>
<text x="25.5" y="43.1">GND</text>
<text x="35.3" y="43.1">GND</text>
<text x="46.3" y="43.1">GND</text>
<text x="202.5" y="44.8">P0_23-I2C0_SCL</text>
<text x="202.5" y="47.2">P0_24-I2C0_SDA-WAKEUP</text>
<text x="233.8" y="44.3">GND</text>
<text x="55.3" y="55.8">nRESET_TRGT</text>
<text x="142.9" y="55.8">nRESET_TRGT</text>
<text x="202.5" y="59.5">P1_7-SPI1_MOSI-CT32B1_MAT2</text>
<text x="202.5" y="57">P1_14-SPI1_MISO</text>
<text x="202.5" y="54.6">P1_6-SPI1_SCK</text>
<text x="281.1" y="59.5">P0_30-CT32B0_MAT2-GRN</text>
<text x="281.3" y="57">P0_29-CT32B0_MAT1-RED</text>
<text x="202.5" y="62">P1_15-SCTOUT5-SPI1_SSEL0</text>
<text x="202.5" y="64.4">P0_3-CT32B1_MAT3</text>
<text x="281.2" y="62">P0_11-DMIC_CLKIN</text>
<text x="281.3" y="64.4">P0_10-BTLE_CONN</text>
<text x="114.9" y="68.1">VIN</text>
<text x="202.5" y="66.8">P0_4-GYR_INT1</text>
<text x="284" y="66.8">P0_9-DMIC_DATA</text>
<text x="231.4" y="75">GND</text>
<text x="61.6" y="82.8">P1_2-SPI1_SSEL3</text>
<text x="118.1" y="82.8">P1_0-ADC3</text>
<text x="118.6" y="78.6">GND</text>
<text x="202.5" y="81.6">P0_6-CT32B0_MAT1</text>
<text x="61.6" y="85.2">P1_4-SPI1_SSEL1</text>
<text x="117.1" y="87.7">P1_8-ADC11</text>
<text x="118.1" y="85.2">P1_1-ADC4</text>
<text x="202.5" y="84">P1_16-CT32B0_MAT0</text>
<text x="202.5" y="86.4">P0_7-CT32B0_MAT2</text>
<text x="202.5" y="88.9">P0_8-CT32B0_MAT3</text>
<text x="61.6" y="92.6">P1_17_IR_LEARN_EN</text>
<text x="61.6" y="90.1">P1_9-BTLE_CMD_DAT</text>
<text x="61.6" y="95">SHLD_CURR</text>
<text x="118.1" y="92.6">P1_4-ADC7</text>
<text x="118.1" y="90.1">P1_2-ADC5</text>
<text x="118.1" y="95">P1_5-ADC8</text>
<text x="202.5" y="91.4">P0_18-CT32B0_MAT0-ACCL_INT1</text>
<text x="202.5" y="93.8">P0_2-ARDUINO_INT</text>
<text x="287.6" y="93.8">P1_11-U1_RTS</text>
<text x="202.5" y="101.2">P0_21-CLKOUT-CT32B3_MAT0</text>
<text x="202.5" y="96.2">P1_13-U3_TXD</text>
<text x="202.5" y="98.7">P1_12-U3_RXD</text>
<text x="272.8" y="98.7">P0_26-I2C1_SDA-CT32B0_CAP3</text>
<text x="278.5" y="96.2">P0_25-U1_CTS-I2C1_SCL</text>
<text x="287.6" y="101.2">P1_10-U1_TXD</text>
<text x="202.5" y="103.6">P0_22-MAG_DRDY_INT</text>
<text x="288.4" y="103.6">P0_5-U1_RXD</text>
<text x="82.8" y="129.3">P1_2-SPI1_SSEL3</text>
<text x="51.9" y="137.9">P1_2-ADC5-SPI1_SSEL3</text>
<text x="85.7" y="145.3">P1_2-ADC5</text>
<text x="82.8" y="151.4">P1_4-SPI1_SSEL1</text>
<text x="51.9" y="158.7">P1_4-ADC7-SPI1_SSEL1</text>
<text x="85.7" y="166.1">P1_4-ADC7</text>
<text x="402.5" y="267.7">OF</text>
</g>
<g font-size="1.8">
<text x="328.8" y="253">d.consiglio</text>
<text x="341.5" y="253">3/20/2015</text>
<text x="343.5" y="261.6">3/20/15</text>
</g>
</svg>
